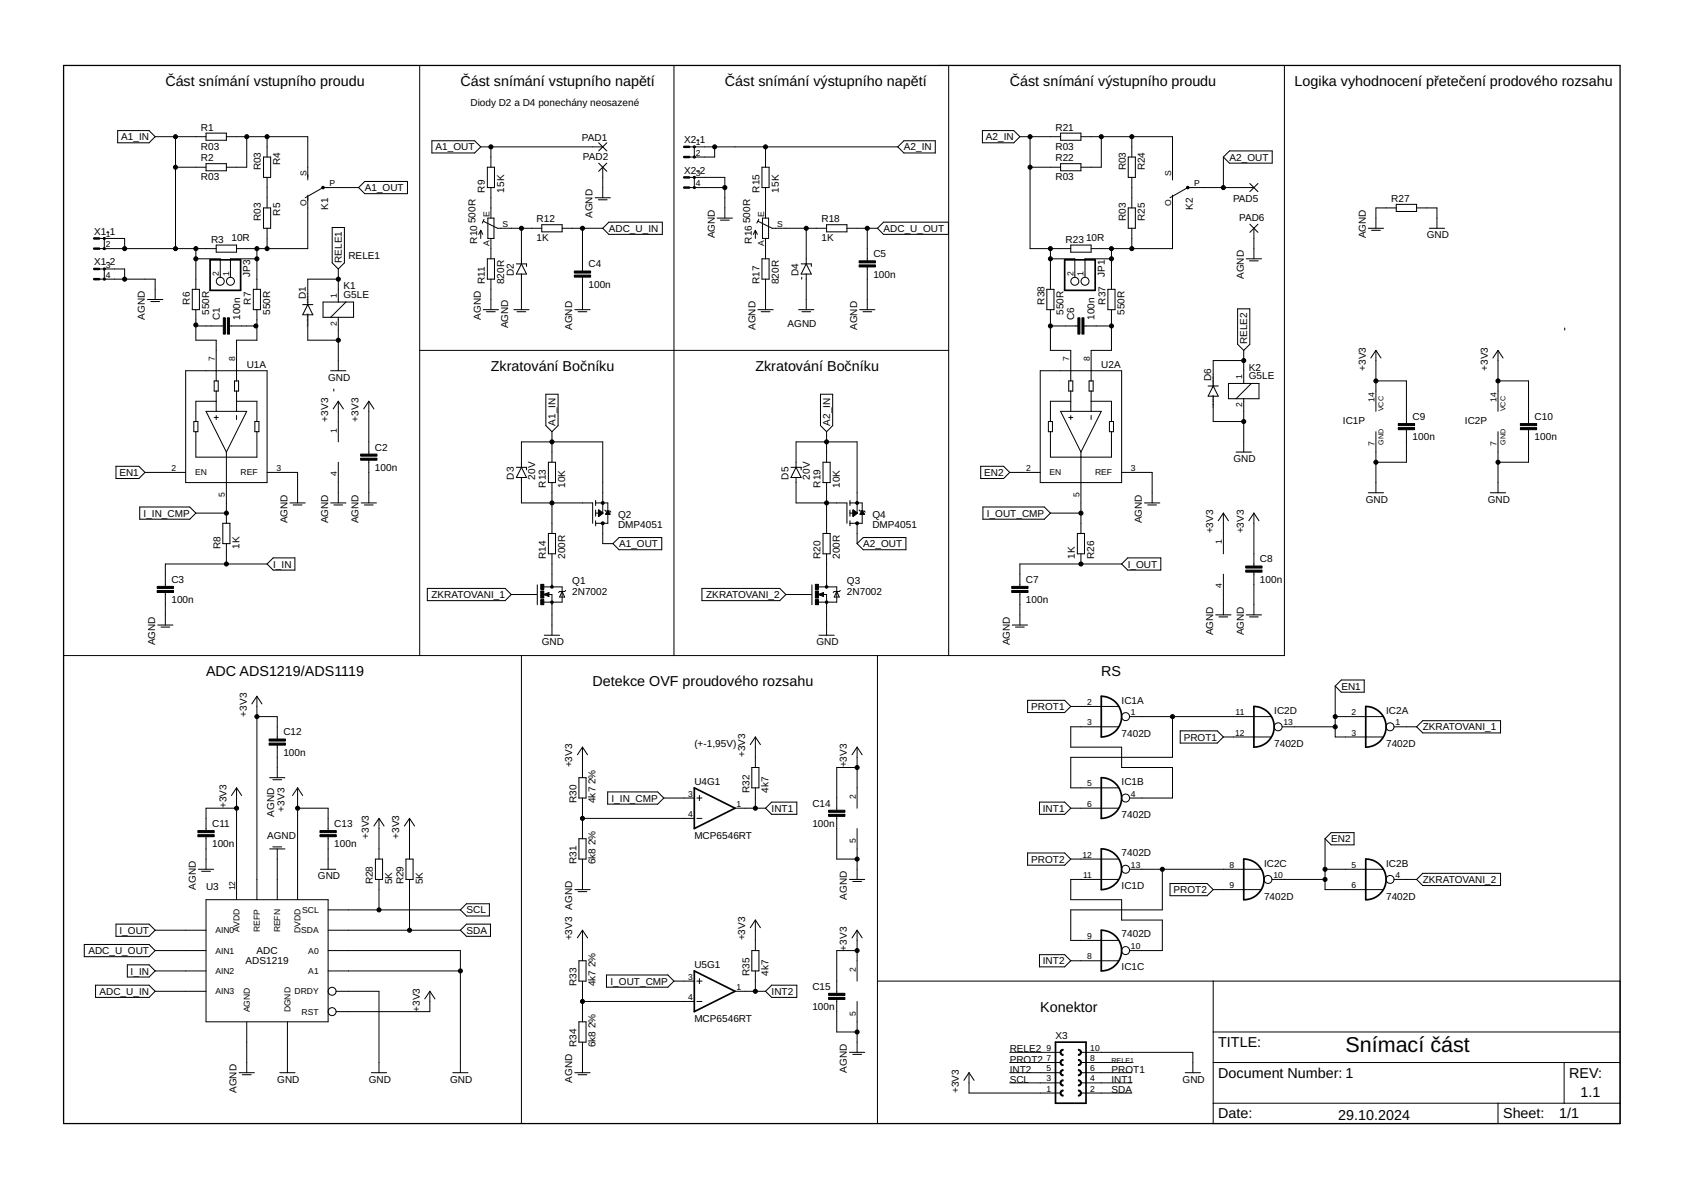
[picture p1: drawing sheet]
<svg xmlns="http://www.w3.org/2000/svg" width="420mm" height="297mm" viewBox="0 0 420 297" stroke-linecap="round" stroke-linejoin="round" font-family="sans-serif">
<g fill="none" stroke="#000" stroke-width=".25">
<path d="M104.8 16.3v147.3M168.3 16.3v147.3M234.3 16.3h86.4v147.3h-304.8M236.8 16.3v147.3M29.4 32.6h7.8l1.5 1.5-1.5 1.5h-7.8zM38.7 34.1h12.7M43.8 34.1v28M51.4 33.2h5.1v1.8h-5.1zM56.5 34.1h20.3v10.8M61.6 34.1v7.6h-5.1M65.8 39.2h1.8v5.1h-1.8zM66.7 34.1v5.1"/>
<path d="M107.8 35.1h10.7l1.5 1.6-1.5 1.5h-10.7zM120 36.7h30.5M122.6 36.7v5M149.5 35.6l2 2.1M151.5 35.6l-2 2.1M172.1 36.7h52M173.3 36.7v2.5M178.4 36.7v2.5h-6.3M191.1 36.7v5M225.7 35.1h7.8v3.1h-7.8l-1.6-1.5zM245.3 32.6h7.8l1.5 1.5-1.5 1.5h-7.8zM254.6 34.1h10.2"/>
<path d="M257.2 34.1v28h10.1M264.8 33.2h5.1v1.8h-5.1zM269.9 34.1h22.8v10.8M274.9 34.1v7.6h-5M281.7 39.2h1.7v5.1h-1.7zM282.6 34.1v5.1M305.4 39.2v7.6M306.9 37.7h10.7v3h-10.7l-1.5-1.5zM24.8 59.5h6.3v2.6M26 59.5v2.6M43.8 41.7h7.6M51.4 40.9h5.1v1.7h-5.1z"/>
<path d="M65.8 51.9h1.8v5.1h-1.8zM66.7 44.3v7.6M66.7 57v5.1M76.8 48.7v13.4h-17.7M82.9 56.8h3.1v8.8l-1.5 1.5-1.6-1.5zM89.5 46.8h-8.9l-4.4 2.6M91.1 45.3h10.6v3h-10.6l-1.6-1.5zM120 57.5v2M120 57.5l-.5 1M120 57.5l.5 1M120.7 55.2l3.5 1.8h11.1M120.8 54.7l-.4 1"/>
<path d="M121.7 41.7h1.7v5.1h-1.7zM121.8 54.4h1.5v5.1h-1.5zM122.6 46.8v7.6M122.6 59.5v5.1M130.2 57v8.9M135.3 56.1h5v1.8h-5zM140.3 57h10.2M145.4 57v10.6M148.6 49.4h3.8M149.4 49.9h2.2M149.5 40.7l2 2.1M150.5 41.7v7.7"/>
<path d="M151.5 40.7l-2 2.1M152 55.5h13.4v3h-13.4l-1.5-1.5zM172.1 46.8h8.9M172.1 44.3h8.9v10.1M173.3 44.3v2.5M179 54.4h3.9M179.9 54.9h2.2M188.6 57.5v2M188.6 57.5l-.5 1M188.6 57.5l.5 1M189.2 55.2l3.6 1.8h13.6M189.4 54.7l-.4 1"/>
<path d="M190.2 41.7h1.8v5.1h-1.8zM190.4 54.4h1.5v5.1h-1.5zM191.1 46.8v7.6M191.1 59.5v5.1M201.3 57v8.9M206.4 56.1h5v1.8h-5zM211.4 57h7.7M216.5 57v8.1M219.1 57l1.5-1.5h16.2v3h-16.2zM257.2 41.7h7.6M264.8 40.9h5.1v1.7h-5.1zM281.7 51.9h1.7v5.1h-1.7z"/>
<path d="M282.6 44.3v7.6M282.6 57v5.1M292.7 48.7v13.4h-20.3M312 45.8l2 2M312 56l2 2M313 46.8h-16.5l-4.4 2.6M313 57v7.6M314 45.8l-2 2M314 56l-2 2M341.6 57h3.8M342.4 57.5h2.2M348.6 51.9h-5.1v5.1"/>
<path d="M348.6 51h5.1v1.8h-5.1zM353.7 51.9h5v5.1M356.8 57h3.8M24.8 62.1h29.2M24.8 69.7h13.9v5.1M24.8 67.1h6.3v2.6M26 67.1v2.6M36.8 74.8h3.8M37.7 75.3h2.1M48 72.2h1.8v5.1h-1.8zM48.9 77.3v7.6h5.1v10.2M48.9 64.6h6.1v4.6"/>
<path d="M48.9 62.1v10.1M54 61.2h5.1v1.7h-5.1zM63.2 72.2h1.8v5.1h-1.8zM64.1 77.3v7.6h-5v10.2M64.1 64.6h-6.6v4.6M64.1 62.1v10.1M75.6 76h2.5M76.8 78.6v6.3h7.7M76.8 76l1.3 2.6h-2.5zM80.6 75.4h7.7v3.8h-7.7zM84.5 69.7h-7.7v6.3M84.5 67.1v8.3"/>
<path d="M84.5 79.2v13.3M86.4 75.4l-3.9 3.8M120.6 77.3h3.9M121.5 77.8h2.1M121.7 64.6h1.7v5.1h-1.7zM122.6 69.7v7.6M128.3 77.3h3.8M128.9 65.9h2.5v.6M129.1 77.8h2.2M130.2 68.4v8.9M130.2 65.9l1.2 2.5h-2.5zM143.5 77.3h3.8"/>
<path d="M144.3 77.8h2.2M145.4 69.2v8.1M189.2 77.3h3.8M190 77.8h2.2M190.2 64.6h1.8v5.1h-1.8zM191.1 69.7v7.6M199.4 77.3h3.8M200 65.9h2.5v.6M200.2 69.2v.5M200.2 77.8h2.2M201.3 65.9l1.2 2.5h-2.5zM201.3 68.4v8.9"/>
<path d="M214.6 77.3h3.8M215.4 77.8h2.2M216.5 66.6v10.7M261.3 72.2h1.8v5.1h-1.8zM262.2 77.3v10.2h5.1v7.6M262.2 64.6h6.1v4.6M262.2 62.1v10.1M267.3 61.2h5.1v1.7h-5.1zM276.6 72.2h1.8v5.1h-1.8zM277.5 77.3v10.2h-5.1v7.6M277.5 64.6h-6.6v4.6M277.5 62.1v10.1"/>
<path d="M309 77.1h3v8.8l-1.5 1.6-1.5-1.6zM311.1 64.6h3.8M311.9 65.1h2.2M46.4 92.5h20.3v28h-20.3zM48.9 81.4h6.9M53.5 95.1h1v2.5h-1zM54 97.6v5.1M57.3 81.4h6.8M58.5 95.1h1.1v2.5h-1.1zM59.1 97.6v5.1M82.5 92.5h3.9M83.3 97.1v.5"/>
<path d="M104.8 87.5h132M136.3 98.4h3v7.8l-1.5 1.6-1.5-1.6zM204.8 98.4h3.1v7.8l-1.5 1.6-1.6-1.6zM259.7 92.5h20.3v28h-20.3zM262.2 81.4h6.9M266.8 95.1h1v2.5h-1zM267.3 97.6v5.1M270.6 81.4h6.9M271.9 95.1h1v2.5h-1zM272.4 97.6v5.1M301.6 96.4h2.5M302.9 98.9v6.3h7.6"/>
<path d="M302.9 96.4l1.2 2.5h-2.5zM306.7 95.7h7.6v3.8h-7.6zM310.5 87.5v8.2M310.5 99.5v13.3M310.5 90h-7.6v6.4M312.4 95.7l-3.8 3.8M343.5 95.1h7.6v10.6M343.5 87.5v15.2M343.5 87.5l1.3 1.9M343.5 87.5l-1.3 1.9M374 95.1h7.6v10.6M374 87.5v15.2"/>
<path d="M374 87.5l1.2 1.9M374 87.5l-1.3 1.9M390.6 81.9v.5M29 116.4h5.7l1.5 1.5-1.5 1.5h-5.7zM36.2 117.9h10.2M48.4 105.2h1v2.6h-1zM48.9 107.8v6.3h15.2v-6.3M51.4 102.7h10.2l-5.1 10.1zM53.5 104.2h1M54 103.7v1M54 100.2h-5.1v5M56.5 112.8v17.8"/>
<path d="M59.1 103.7v1M59.1 100.2h5v5M63.6 105.2h1v2.6h-1zM66.7 117.9h7.6v7.6M84.5 100.2v10.1M84.5 115.4v10.1M84.5 100.2l1.2 1.9M84.5 100.2l-1.3 1.9M92.1 100.2v13.1M92.1 114.9v10.6M92.1 100.2l1.2 1.9M92.1 100.2l-1.3 1.9"/>
<path d="M128.9 116.6h2.5v.7M130.2 116.6v-6.3h20.3v17.8h-1.8M130.2 119.2v6.3h17.8v5.1M130.2 116.6l1.2 2.6h-2.5zM136.9 115.4h1.8v5.1h-1.8zM137.8 107.8v7.6M197.5 116.6h2.5v.7M198.7 119.2v6.3h12.7v5.1M198.7 116.6v-6.3h15.3v17.8h-1.8M198.7 116.6l1.3 2.6h-2.5zM205.5 115.4h1.7v5.1h-1.7zM206.4 107.8v7.6"/>
<path d="M244.8 116.4h5.7l1.6 1.5-1.6 1.5h-5.7zM252.1 117.9h7.6M261.7 105.2h1v2.6h-1zM262.2 107.8v6.3h15.3v-6.3M264.8 102.7h10.1l-5 10.1zM266.8 104.2h1M267.3 100.2h-5.1v5M267.3 103.7v1M269.9 112.8v20.4M272.4 100.2h5.1v5M272.4 103.7v1M277 105.2h1v2.6h-1z"/>
<path d="M280 117.9h7.6v7.6M308.6 112.8h3.8M343.5 107.8v15.2M351.1 107.3v8.1h-7.6M374 107.8v15.2M381.6 107.3v8.1h-7.6M34.9 126.6h12.5l1.5 1.5-1.5 1.5h-12.5zM48.9 128.1h7.6M55.6 130.6h1.8v5.1h-1.8zM56.5 135.7v5.1M68.2 139.3h5.4v3h-5.4l-1.5-1.5zM72.4 125.5h3.8"/>
<path d="M73.2 126h2.2M82.5 125.5h3.9M83.4 126h2.1M90.2 125.5h3.8M91 126h2.2M136.9 133.2h1.8v5h-1.8zM137.8 120.5v12.7M137.8 138.2v8.3M148.7 125.5h3v5.1h-3M148.7 124.9v1.3M148.7 127.3v1.5M148.7 130v1.3"/>
<path d="M150.5 130.6v5.1h2.5M151 127.3l.2 .3h1.1l.2 .2M154.5 134.2h10.7v3h-10.7l-1.5-1.5zM205.5 133.2h1.7v5h-1.7zM206.4 120.5v12.7M206.4 138.2v8.3M212.2 125.5h3v5.1h-3M212.2 124.9v1.3M212.2 127.3v1.5M212.2 130v1.3M214 130.6v5.1M214.5 127.3l.2 .3h1.1l.2 .2"/>
<path d="M215.5 134.2h10.7v3h-10.7l-1.5-1.5zM245.4 126.6h15.3l1.5 1.5-1.5 1.5h-15.3zM262.2 128.1h7.7M269 133.2h1.7v5h-1.7zM269.9 138.2v2.6M285.7 125.5h3.8M286.5 126h2.2M305.4 128.1v10.1M305.4 128.1l1.3 1.9M305.4 128.1l-1.3 1.9M313 128.1v13.2M313 128.1l1.3 1.9"/>
<path d="M313 128.1l-1.2 1.9M341.6 123h3.8M372.1 123h3.8M39.4 156h3.8M40.2 156.5h2.2M41.3 147.9v8.1M66.7 140.8h-25.4v5.6M106.7 146.9h19.4l1.5 1.5-1.5 1.5h-19.4zM127.6 148.4h6.4M134.1 146v4.9M135.8 148.4l1.2-.5v1zM135.8 146.5h4.5v3.8h-4.5"/>
<path d="M135.9 158.6h3.8M136.9 148.4h.9v10.2M140.3 147.6l.7 1.4h-1.3zM141.2 147.4l-.2 .2h-1.3l-.3 .3M175.2 146.9h19.5l1.5 1.5-1.5 1.5h-19.5zM196.2 148.4h6.3M202.7 146v4.9M204.3 148.4l1.3-.5v1zM204.3 146.5h4.6v3.8h-4.6M204.4 158.6h3.9M205.5 148.4h.9v10.2M208.9 147.6l.6 1.4h-1.2z"/>
<path d="M209.8 147.4l-.3 .2h-1.2l-.3 .3M252.7 156h3.8M253.5 156.5h2.2M254.6 147.9v8.1M280 140.8l1.5-1.5h8.3v3h-8.3zM280 140.8h-25.4v5.6M303.5 153.5h3.8M304.3 154h2.2M305.4 143.3v10.2M311.1 153.5h3.8M311.9 154h2.2M313 142.8v10.7"/>
<path d="M64.1 173.8v50.8M64.1 178.9h5.1v5.6M64.1 173.8l1.3 1.9M64.1 173.8l-1.2 1.9M130.2 163.6v116.9M219.1 163.6v116.9M256.5 174.8h9.3l1.5 1.5-1.5 1.6h-9.3zM267.3 176.3h12M282 178.9h35.4M292.7 178.9v10.1h-25.4v7.7h12M333.3 178.9h12M333.3 171.3v12.7h12"/>
<path d="M334.9 169.7h5.7v3.1h-5.7l-1.6-1.5zM355.2 179.9h19.4v3h-19.4l-1.5-1.5zM59.1 196.7v27.9M59.1 196.7l1.2 1.9M59.1 196.7l-1.3 1.9M67.3 194.1h3.8M68.1 194.6h2.2M69.2 186v8.1M74.3 196.7v27.9M74.3 196.7l1.3 1.9M74.3 196.7l-1.3 1.9M144.5 194.1h1.8v5.1h-1.8z"/>
<path d="M145.4 186.5v7.6M145.4 199.2v10.2M145.4 186.5l1.3 1.9M145.4 186.5l-1.3 1.9M151.7 197.7h12.5l1.5 1.5-1.5 1.5h-12.5zM165.7 199.2h7.6M174 199.2h1.2M174.6 198.6v1.2M187.7 191.6h1.8v5.1h-1.8zM188.6 184v7.6M188.6 196.7v5M188.6 184l1.2 1.9"/>
<path d="M188.6 184l-1.3 1.9M214 186.5v15.2M214 191.6h-5.1v10.6M214 186.5l1.2 1.9M214 186.5l-1.3 1.9M279.3 181.4h-12v5.1h12.7v5.1h12.7v7.6h-10.7M294.6 182.4h9.3l1.5 1.6-1.5 1.5h-9.3zM305.4 184h12M320.1 181.4h13.2M348 181.4h5.7M49.5 217h3.8M50.3 217.5h2.2"/>
<path d="M51.4 208.9v8.1M59.1 201.7h-7.7v5.6M67.3 211.9h3.8M68.1 211.4h2.2M69.2 211.9v12.7M74.3 201.7h7.6v5.6M80 217h3.8M81.9 208.9v8.1M93.7 214.4h1.8v5.1h-1.8zM94.6 204.3v10.1M94.6 219.5v7.6M94.6 204.3l1.3 1.9"/>
<path d="M94.6 204.3l-1.3 1.9M101.3 214.4h1.8v5.1h-1.8zM102.2 204.3v10.1M102.2 219.5v12.7M102.2 204.3l1.3 1.9M102.2 204.3l-1.2 1.9M144.5 209.4h1.8v5h-1.8zM145.4 214.4v7.7M145.4 204.3h27.9M174 204.3h1.2M183.5 201.7h7.6M191.1 201.7l1.5-1.5h6.3v3.1h-6.3z"/>
<path d="M208.9 203.8v10.6h5.1M212.1 219.5h3.8M214 206.8v12.7M256.5 212.9h9.3l1.5 1.5-1.5 1.6h-9.3zM259.5 200.2h6.3l1.5 1.5-1.5 1.6h-6.3zM267.3 214.4h12M267.3 201.7h12M279.3 219.5h-12v5.1h12.7v5.1h10.2v7.6h-8.2M282 217h32.8M290.2 217v10.1h-22.9v7.6h12M317.5 219.5h13.3M330.8 217h14.5"/>
<path d="M330.8 209.4v12.7h14.5M332.3 207.8h5.7v3.1h-5.7l-1.5-1.5zM348 219.5h5.7M353.7 219.5l1.5-1.5h19.4v3h-19.4zM21 235.8h16.2l1.5 1.5-1.5 1.5h-16.2zM29 230.7h8.2l1.5 1.5-1.5 1.5h-8.2zM38.7 232.2h12.7M38.7 237.3h12.7M51.4 224.6h30.5v30.5h-30.5zM81.9 232.2h33M81.9 237.3h33v30.5M81.9 227.1h33"/>
<path d="M116.5 230.7h5.9v3h-5.9l-1.6-1.5zM116.5 225.6h5.7v3h-5.7l-1.6-1.5zM143.5 222.1h3.8M144.3 222.6h2.2M144.5 239.8h1.8v5.1h-1.8zM145.4 232.2v7.6M145.4 232.2l1.3 1.9M145.4 232.2l-1.3 1.9M187.7 237.3h1.8v5.1h-1.8zM188.6 229.7v7.6M188.6 229.7l1.2 1.9M188.6 229.7l-1.3 1.9"/>
<path d="M212.9 220h2.2M214 237.3h-5.1v10.6M214 232.2v12.7M214 232.2l1.2 1.9M214 232.2l-1.3 1.9M259.5 238.3h6.3l1.5 1.5-1.5 1.5h-6.3zM267.3 239.8h12M292.1 220.5h9.2l1.6 1.6-1.6 1.5h-9.2zM302.9 222.1h11.9M23.9 245.9h13.3l1.5 1.5-1.5 1.6h-13.3zM31.8 240.8h5.4l1.5 1.6-1.5 1.5h-5.4zM38.7 242.4h12.7"/>
<path d="M38.7 247.4h12.7M61.6 255.1v12.7M71.8 255.1v12.7M81.9 242.4h33M83.9 247.4h10.7v20.4M107.3 247.4v5.1h-23.4M107.3 247.4l1.3 1.9M107.3 247.4l-1.3 1.9M144.5 255.1h1.8v5h-1.8zM145.4 244.9v10.2M145.4 250h27.9M151.4 243.4h15.3l1.6 1.5-1.6 1.5h-15.3z"/>
<path d="M168.3 244.9h5M174 244.9h1.2M174 250h1.2M174.6 244.3v1.2M183.5 247.4h7.6M188.6 242.4v5M192.6 245.9h6.3v3.1h-6.3l-1.5-1.6zM208.9 249.5v8.1h5.1M214 250v12.7M219.1 244.9h185.4v35.6h-101.6v-35.6M302.9 257.6h101.6M59.7 267.8h3.8"/>
<path d="M60.5 268.3h2.2M69.8 267.8h3.9M92.7 267.8h3.8M113 267.8h3.8M143.5 267.8h3.8M144.3 268.3h2.2M145.4 260.1v7.7M212.1 262.7h3.8M212.9 263.2h2.2M241.9 267.8v5h22.9M241.9 267.8l1.3 1.9M241.9 267.8l-1.3 1.9"/>
<path d="M252.1 267.8h12.7M252.1 270.3h12.7M252.1 265.2h12.7M252.1 262.7h12.7M269.9 267.8h12.7M269.9 272.8h12.7M269.9 270.3h12.7M269.9 265.2h12.7M269.9 262.7h27.9v5.1M295.9 267.8h3.8M302.9 265.2h101.6M302.9 275.4h101.6"/>
<path d="M374 275.4v5.1M390.5 265.2v10.2"/>
<circle cx="55" cy="70.2" r=".99"/>
<circle cx="57.5" cy="70.2" r=".99"/>
<circle cx="268.3" cy="70.2" r=".99"/>
<circle cx="270.9" cy="70.2" r=".99"/>
<circle cx="281" cy="178.9" r=".99"/>
<circle cx="281" cy="199.2" r=".99"/>
<circle cx="319.1" cy="181.4" r=".99"/>
<circle cx="347" cy="181.4" r=".99"/>
<circle cx="281" cy="217" r=".99"/>
<circle cx="316.5" cy="219.5" r=".99"/>
<circle cx="347" cy="219.5" r=".99"/>
<circle cx="281" cy="237.3" r=".99"/>
<circle cx="82.9" cy="252.5" r=".99"/>
<circle cx="82.9" cy="247.4" r=".99"/>
</g>
<g fill="#000" stroke="#000" stroke-width=".25">
<path d="M55.8 79.3h.5v4.1h-.5zM56.8 79.3h.5v4.1h-.5zM143.4 68.7h4v.5h-4zM143.4 67.6h4v.6h-4zM214.5 66.1h4v.5h-4zM214.5 65.1h4v.5h-4zM269.1 79.3h.5v4.1h-.5zM270.1 79.3h.5v4.1h-.5zM90 114.4h4.1v.5h-4.1zM90 113.3h4.1v.6h-4.1zM349.1 106.7h4v.6h-4zM349.1 105.7h4v.5h-4z"/>
<path d="M379.6 106.7h4v.6h-4zM379.6 105.7h4v.5h-4zM39.2 147.4h4.1v.5h-4.1zM39.2 146.4h4.1v.5h-4.1zM135 149.7h.8v1.2h-.8zM135 145.9h.8v1.2h-.8zM135 147.5h.8v1.8h-.8zM203.6 149.7h.7v1.2h-.7zM203.6 145.9h.7v1.2h-.7zM203.6 147.5h.7v1.8h-.7zM252.6 147.4h4v.5h-4zM252.6 146.4h4v.5h-4z"/>
<path d="M311 142.3h4.1v.5h-4.1zM311 141.3h4.1v.5h-4.1zM67.2 185.5h4v.5h-4zM67.2 184.5h4v.5h-4zM49.4 208.3h4.1v.6h-4.1zM49.4 207.3h4.1v.5h-4.1zM79.9 208.3h4v.6h-4zM79.9 207.3h4v.5h-4zM206.9 203.3h4v.5h-4zM206.9 202.2h4v.6h-4zM206.9 249h4v.5h-4zM206.9 247.9h4v.6h-4z"/>
</g>
<g fill="none" stroke="#000" stroke-width=".42">
<path d="M52.5 64.9h7.6v7.6h-7.6zM265.8 64.9h7.6v7.6h-7.6zM274.9 173.8a5.1 5.1 0 0 1 5.1 5.1 5.1 5.1 0 0 1-5.1 5.1zM313 176.3a5.1 5.1 0 0 1 5.1 5.1 5.1 5.1 0 0 1-5.1 5.1zM341 176.3a5.1 5.1 0 0 1 5 5.1 5.1 5.1 0 0 1-5 5.1zM173.3 196.7l10.2 5-10.2 5.1zM274.9 194.1a5.1 5.1 0 0 1 5.1 5.1 5.1 5.1 0 0 1-5.1 5.1zM274.9 211.9a5.1 5.1 0 0 1 5.1 5.1 5.1 5.1 0 0 1-5.1 5.1zM310.5 214.4a5.1 5.1 0 0 1 5.1 5.1 5.1 5.1 0 0 1-5.1 5.1zM341 214.4a5.1 5.1 0 0 1 5 5.1 5.1 5.1 0 0 1-5 5.1zM274.9 232.2a5.1 5.1 0 0 1 5.1 5.1 5.1 5.1 0 0 1-5.1 5.1zM173.3 242.4l10.2 5-10.2 5.1z"/>
<path d="M263.5 260.1h7.6v15.3h-7.6z"/>
</g>
<g fill="#000" stroke="#000" stroke-width=".25">
<path d="M173.1 39h.4v.4h-.4z" fill-rule="evenodd"/>
<path d="M173.1 36.5h.4v.4h-.4z" fill-rule="evenodd"/>
<path d="M25.8 59.3h.4v.4h-.4z" fill-rule="evenodd"/>
<path d="M173.1 46.6h.4v.4h-.4z" fill-rule="evenodd"/>
<path d="M173.1 44.1h.4v.4h-.4z" fill-rule="evenodd"/>
<path d="M25.8 61.9h.4v.4h-.4z" fill-rule="evenodd"/>
<path d="M25.8 69.5h.4v.4h-.4z" fill-rule="evenodd"/>
<path d="M25.8 66.9h.4v.4h-.4z" fill-rule="evenodd"/>
<path d="M149.4 127.3l1.2 .8-1.1 .8z" fill-rule="evenodd"/>
<path d="M151.8 127.4l.5 1h-1.1z" fill-rule="evenodd"/>
<path d="M212.9 127.3l1.2 .8-1.1 .8z" fill-rule="evenodd"/>
<path d="M215.2 127.4l.6 1h-1.1z" fill-rule="evenodd"/>
<path d="M264.9 267.2l.5-.2v.3a.51 .51 0 0 0-.5 .5 .51 .51 0 0 0 .5 .5v.2a.76 .76 0 0 1-.7-.4 .76 .76 0 0 1 .2-.9z" fill-rule="evenodd"/>
<path d="M264.9 269.7l.5-.2v.3a.51 .51 0 0 0-.5 .5 .51 .51 0 0 0 .5 .5v.3a.76 .76 0 0 1-.7-.5 .76 .76 0 0 1 .2-.9z" fill-rule="evenodd"/>
<path d="M264.9 272.3l.5-.2v.2a.51 .51 0 0 0-.5 .5 .51 .51 0 0 0 .5 .5v.3a.76 .76 0 0 1-.7-.5 .76 .76 0 0 1 .2-.8z" fill-rule="evenodd"/>
<path d="M264.9 262.1l.5-.2v.3a.51 .51 0 0 0-.5 .5 .51 .51 0 0 0 .5 .5v.2a.76 .76 0 0 1-.7-.4 .76 .76 0 0 1 .2-.9z" fill-rule="evenodd"/>
<path d="M264.9 264.7l.5-.2v.2a.51 .51 0 0 0-.5 .5 .51 .51 0 0 0 .5 .5v.3a.76 .76 0 0 1-.7-.5 .76 .76 0 0 1 .2-.8z" fill-rule="evenodd"/>
<path d="M269.2 267a.76 .76 0 0 1 .8 .8 .76 .76 0 0 1-.8 .7v-.2a.51 .51 0 0 0 .5-.5 .51 .51 0 0 0-.5-.5z" fill-rule="evenodd"/>
<path d="M269.2 269.5a.76 .76 0 0 1 .8 .8 .76 .76 0 0 1-.8 .8v-.3a.51 .51 0 0 0 .5-.5 .51 .51 0 0 0-.5-.5z" fill-rule="evenodd"/>
<path d="M269.2 272.1a.76 .76 0 0 1 .8 .7 .76 .76 0 0 1-.8 .8v-.3a.51 .51 0 0 0 .5-.5 .51 .51 0 0 0-.5-.5z" fill-rule="evenodd"/>
<path d="M269.2 261.9a.76 .76 0 0 1 .8 .8 .76 .76 0 0 1-.8 .7v-.2a.51 .51 0 0 0 .5-.5 .51 .51 0 0 0-.5-.5z" fill-rule="evenodd"/>
<path d="M269.2 264.5a.76 .76 0 0 1 .8 .7 .76 .76 0 0 1-.8 .8v-.3a.51 .51 0 0 0 .5-.5 .51 .51 0 0 0-.5-.5z" fill-rule="evenodd"/>
<circle cx="43.8" cy="34.1" r=".51"/>
<circle cx="61.6" cy="34.1" r=".51"/>
<circle cx="66.7" cy="34.1" r=".51"/>
<circle cx="122.6" cy="36.7" r=".51"/>
<circle cx="178.4" cy="36.7" r=".51"/>
<circle cx="191.1" cy="36.7" r=".51"/>
<circle cx="257.2" cy="34.1" r=".51"/>
<circle cx="274.9" cy="34.1" r=".51"/>
<circle cx="282.6" cy="34.1" r=".51"/>
<circle cx="43.8" cy="41.7" r=".51"/>
<circle cx="80.6" cy="46.8" r=".33"/>
<circle cx="130.2" cy="57" r=".51"/>
<circle cx="145.4" cy="57" r=".51"/>
<circle cx="181" cy="46.8" r=".51"/>
<circle cx="201.3" cy="57" r=".51"/>
<circle cx="216.5" cy="57" r=".51"/>
<circle cx="257.2" cy="41.7" r=".51"/>
<circle cx="296.5" cy="46.8" r=".33"/>
<circle cx="305.4" cy="46.8" r=".51"/>
<circle cx="31.1" cy="69.7" r=".51"/>
<circle cx="31.1" cy="62.1" r=".51"/>
<circle cx="43.8" cy="62.1" r=".51"/>
<circle cx="48.9" cy="62.1" r=".51"/>
<circle cx="48.9" cy="64.6" r=".51"/>
<circle cx="64.1" cy="64.6" r=".51"/>
<circle cx="64.1" cy="62.1" r=".51"/>
<circle cx="66.7" cy="62.1" r=".51"/>
<circle cx="84.5" cy="69.7" r=".51"/>
<circle cx="262.2" cy="64.6" r=".51"/>
<circle cx="262.2" cy="62.1" r=".51"/>
<circle cx="277.5" cy="62.1" r=".51"/>
<circle cx="277.5" cy="64.6" r=".51"/>
<circle cx="282.6" cy="62.1" r=".51"/>
<circle cx="48.9" cy="81.1" r=".51"/>
<circle cx="63.9" cy="81.4" r=".51"/>
<circle cx="84.5" cy="84.9" r=".51"/>
<circle cx="262.2" cy="81.4" r=".51"/>
<circle cx="277.5" cy="81.4" r=".51"/>
<circle cx="310.5" cy="90" r=".51"/>
<circle cx="343.5" cy="95.1" r=".51"/>
<circle cx="374" cy="95.1" r=".51"/>
<circle cx="137.8" cy="110.3" r=".51"/>
<circle cx="206.4" cy="110.3" r=".51"/>
<circle cx="310.5" cy="105.2" r=".51"/>
<circle cx="343.5" cy="115.4" r=".51"/>
<circle cx="374" cy="115.4" r=".51"/>
<circle cx="56.5" cy="128.1" r=".51"/>
<circle cx="137.8" cy="125.5" r=".51"/>
<circle cx="150.5" cy="130.6" r=".36"/>
<circle cx="150.5" cy="125.5" r=".36"/>
<circle cx="206.4" cy="125.5" r=".51"/>
<circle cx="214" cy="130.6" r=".36"/>
<circle cx="214" cy="125.5" r=".36"/>
<circle cx="269.9" cy="128.1" r=".51"/>
<circle cx="56.5" cy="140.8" r=".51"/>
<circle cx="137.8" cy="150.3" r=".33"/>
<circle cx="137.8" cy="146.5" r=".33"/>
<circle cx="206.4" cy="150.3" r=".32"/>
<circle cx="206.4" cy="146.5" r=".32"/>
<circle cx="269.9" cy="140.8" r=".51"/>
<circle cx="64.1" cy="178.9" r=".51"/>
<circle cx="292.7" cy="178.9" r=".51"/>
<circle cx="333.3" cy="178.9" r=".51"/>
<circle cx="214" cy="191.6" r=".51"/>
<circle cx="333.3" cy="181.4" r=".51"/>
<circle cx="59.1" cy="201.7" r=".51"/>
<circle cx="74.3" cy="201.7" r=".51"/>
<circle cx="145.4" cy="204.3" r=".51"/>
<circle cx="188.6" cy="201.7" r=".51"/>
<circle cx="214" cy="214.4" r=".51"/>
<circle cx="290.2" cy="217" r=".51"/>
<circle cx="330.8" cy="217" r=".51"/>
<circle cx="330.8" cy="219.5" r=".51"/>
<circle cx="94.6" cy="227.1" r=".51"/>
<circle cx="102.2" cy="232.2" r=".51"/>
<circle cx="214" cy="237.3" r=".51"/>
<circle cx="114.9" cy="242.4" r=".51"/>
<circle cx="145.4" cy="250" r=".51"/>
<circle cx="188.6" cy="247.4" r=".51"/>
<circle cx="214" cy="257.6" r=".51"/>
</g>
<path d="M15.9 16.3h388.6v264.2h-388.6zM136.9 148.1l-.9 .3 .9 .3v-.3h-.2M205.5 148.1l-.9 .3 .9 .3v-.3h-.3" fill="none" stroke="#000" stroke-width=".32"/>
<path d="M170.8 39.2h1.3M170.8 36.7h1.3M23.5 59.5h1.3M170.8 46.8h1.3M170.8 44.3h1.3M23.5 62.1h1.3M23.5 69.7h1.3M23.5 67.1h1.3" fill="none" stroke="#000" stroke-width=".61"/>
<text font-size="5.4" x="335.9" y="262.7">Snímací část</text>
<g font-size="3.6">
<text x="41.3" y="21.4">Část snímání vstupního proudu</text>
<text x="114.9" y="21.4">Část snímání vstupního napětí</text>
<text x="181" y="21.4">Část snímání výstupního napětí</text>
<text x="252.1" y="21.4">Část snímání výstupního proudu</text>
<text x="323.2" y="21.4">Logika vyhodnocení přetečení prodového rozsahu</text>
<text x="122.5" y="92.5">Zkratování Bočníku</text>
<text x="188.6" y="92.5">Zkratování Bočníku</text>
<text x="51.4" y="168.7">ADC ADS1219/ADS1119</text>
<text x="147.9" y="171.3">Detekce OVF proudového rozsahu</text>
<text x="274.9" y="168.7">RS</text>
<text x="259.7" y="252.5">Konektor</text>
<text x="304.1" y="261.4">TITLE:</text>
<text x="304.1" y="269">Document Number: 1</text>
<text x="391.8" y="269">REV:</text>
<text x="394.5" y="273.9">1.1</text>
<text x="304.1" y="279.2">Date:</text>
<text x="334.1" y="279.4">29.10.2024</text>
<text x="375.2" y="279.2">Sheet:</text>
<text x="389.2" y="279.2">1/1</text>
</g>
<g font-size="2.5">
<text x="117.5" y="26.5">Diody D2 a D4 ponechány neosazené</text>
<text x="30.2" y="35">A1_IN</text>
<text x="50.2" y="32.6">R1</text>
<text x="145.3" y="35.2">PAD1</text>
<text x="170.8" y="35.8">X2-1</text>
<text x="246.1" y="35">A2_IN</text>
<text x="263.5" y="32.6">R21</text>
<text x="50.2" y="37.4">R03</text>
<text x="50.2" y="40.2">R2</text>
<text x="70" y="41.1" transform="rotate(-90 70 41.1)">R4</text>
<text x="108.7" y="37.6">A1_OUT</text>
<text x="145.5" y="39.9">PAD2</text>
<text x="225.7" y="37.6">A2_IN</text>
<text x="263.5" y="37.4">R03</text>
<text x="263.5" y="40.2">R22</text>
<text x="306.9" y="40.1">A2_OUT</text>
<text x="50.2" y="45">R03</text>
<text x="65.2" y="42.5" transform="rotate(-90 65.2 42.5)">R03</text>
<text x="91.1" y="47.7">A1_OUT</text>
<text x="170.8" y="43.4">X2-2</text>
<text x="263.5" y="45">R03</text>
<text x="281" y="42.5" transform="rotate(-90 281 42.5)">R03</text>
<text x="285.8" y="42.5" transform="rotate(-90 285.8 42.5)">R24</text>
<text x="70" y="53.8" transform="rotate(-90 70 53.8)">R5</text>
<text x="81.9" y="52.4" transform="rotate(-90 81.9 52.4)">K1</text>
<text x="121" y="48.1" transform="rotate(-90 121 48.1)">R9</text>
<text x="125.8" y="48.1" transform="rotate(-90 125.8 48.1)">15K</text>
<text x="189.6" y="48.1" transform="rotate(-90 189.6 48.1)">R15</text>
<text x="194.4" y="48.1" transform="rotate(-90 194.4 48.1)">15K</text>
<text x="297.8" y="52.4" transform="rotate(-90 297.8 52.4)">K2</text>
<text x="307.8" y="50.5">PAD5</text>
<text x="347.3" y="50.4">R27</text>
<text x="23.5" y="58.6">X1-1</text>
<text x="65.2" y="55.2" transform="rotate(-90 65.2 55.2)">R03</text>
<text x="118.7" y="55.7" transform="rotate(-90 118.7 55.7)">500R</text>
<text x="134" y="55.5">R12</text>
<text x="147.9" y="54.4" transform="rotate(-90 147.9 54.4)">AGND</text>
<text x="152" y="57.9">ADC_U_IN</text>
<text x="178.4" y="59.5" transform="rotate(-90 178.4 59.5)">AGND</text>
<text x="187.3" y="55.7" transform="rotate(-90 187.3 55.7)">500R</text>
<text x="205.1" y="55.5">R18</text>
<text x="220.6" y="57.9">ADC_U_OUT</text>
<text x="281" y="55.2" transform="rotate(-90 281 55.2)">R03</text>
<text x="285.8" y="55.2" transform="rotate(-90 285.8 55.2)">R25</text>
<text x="309.3" y="55.1">PAD6</text>
<text x="341" y="59.5" transform="rotate(-90 341 59.5)">AGND</text>
<text x="356.2" y="59.5">GND</text>
<text x="52.7" y="60.6">R3</text>
<text x="57.8" y="60.3">10R</text>
<text x="85.3" y="65.6" transform="rotate(-90 85.3 65.6)">RELE1</text>
<text x="87" y="64.6">RELE1</text>
<text x="119.1" y="60.8" transform="rotate(-90 119.1 60.8)">R10</text>
<text x="134" y="60.3">1K</text>
<text x="187.7" y="60.8" transform="rotate(-90 187.7 60.8)">R16</text>
<text x="205.1" y="60.3">1K</text>
<text x="218" y="64.2">C5</text>
<text x="266" y="60.6">R23</text>
<text x="271.1" y="60.3">10R</text>
<text x="23.5" y="66.2">X1-2</text>
<text x="62.5" y="69.2" transform="rotate(-90 62.5 69.2)">JP3</text>
<text x="121" y="70.9" transform="rotate(-90 121 70.9)">R11</text>
<text x="125.8" y="70.9" transform="rotate(-90 125.8 70.9)">820R</text>
<text x="128.3" y="68.9" transform="rotate(-90 128.3 68.9)">D2</text>
<text x="146.9" y="71.8">100n</text>
<text x="146.9" y="66.8">C4</text>
<text x="189.6" y="70.9" transform="rotate(-90 189.6 70.9)">R17</text>
<text x="194.4" y="70.9" transform="rotate(-90 194.4 70.9)">820R</text>
<text x="199.4" y="68.9" transform="rotate(-90 199.4 68.9)">D4</text>
<text x="218" y="69.3">100n</text>
<text x="275.8" y="69.2" transform="rotate(-90 275.8 69.2)">JP1</text>
<text x="310.5" y="69.7" transform="rotate(-90 310.5 69.7)">AGND</text>
<text x="47.4" y="76" transform="rotate(-90 47.4 76)">R6</text>
<text x="62.6" y="76" transform="rotate(-90 62.6 76)">R7</text>
<text x="76.4" y="74.8" transform="rotate(-90 76.4 74.8)">D1</text>
<text x="85.7" y="74.4">G5LE</text>
<text x="85.7" y="72.2">K1</text>
<text x="260.7" y="76" transform="rotate(-90 260.7 76)">R38</text>
<text x="276" y="76" transform="rotate(-90 276 76)">R37</text>
<text x="36.2" y="79.8" transform="rotate(-90 36.2 79.8)">AGND</text>
<text x="52.2" y="78.6" transform="rotate(-90 52.2 78.6)">550R</text>
<text x="54.9" y="79.8" transform="rotate(-90 54.9 79.8)">C1</text>
<text x="59.9" y="79.8" transform="rotate(-90 59.9 79.8)">100n</text>
<text x="67.4" y="78.6" transform="rotate(-90 67.4 78.6)">550R</text>
<text x="120" y="79.8" transform="rotate(-90 120 79.8)">AGND</text>
<text x="126.9" y="82" transform="rotate(-90 126.9 82)">AGND</text>
<text x="142.9" y="82.4" transform="rotate(-90 142.9 82.4)">AGND</text>
<text x="188.6" y="82.4" transform="rotate(-90 188.6 82.4)">AGND</text>
<text x="196.6" y="81.6">AGND</text>
<text x="214" y="82.4" transform="rotate(-90 214 82.4)">AGND</text>
<text x="265.5" y="78.6" transform="rotate(-90 265.5 78.6)">550R</text>
<text x="268.2" y="79.8" transform="rotate(-90 268.2 79.8)">C6</text>
<text x="273.3" y="79.8" transform="rotate(-90 273.3 79.8)">100n</text>
<text x="280.8" y="78.6" transform="rotate(-90 280.8 78.6)">550R</text>
<text x="311.4" y="85.9" transform="rotate(-90 311.4 85.9)">RELE2</text>
<text x="61.6" y="91.8">U1A</text>
<text x="81.9" y="95.1">GND</text>
<text x="274.9" y="91.8">U2A</text>
<text x="302.4" y="95.1" transform="rotate(-90 302.4 95.1)">D6</text>
<text x="311.8" y="94.7">G5LE</text>
<text x="311.8" y="92.5">K2</text>
<text x="341" y="92.5" transform="rotate(-90 341 92.5)">+3V3</text>
<text x="371.4" y="92.5" transform="rotate(-90 371.4 92.5)">+3V3</text>
<text x="81.9" y="105.2" transform="rotate(-90 81.9 105.2)">+3V3</text>
<text x="89.5" y="105.2" transform="rotate(-90 89.5 105.2)">+3V3</text>
<text x="138.7" y="106.2" transform="rotate(-90 138.7 106.2)">A1_IN</text>
<text x="207.2" y="106.2" transform="rotate(-90 207.2 106.2)">A2_IN</text>
<text x="335.2" y="105.9">IC1P</text>
<text x="352.6" y="104.8">C9</text>
<text x="365.7" y="105.9">IC2P</text>
<text x="383.1" y="104.8">C10</text>
<text x="93.6" y="112.5">C2</text>
<text x="352.6" y="109.9">100n</text>
<text x="383.1" y="109.9">100n</text>
<text x="29.8" y="118.8">EN1</text>
<text x="93.6" y="117.5">100n</text>
<text x="128.3" y="119.7" transform="rotate(-90 128.3 119.7)">D3</text>
<text x="133.6" y="119.7" transform="rotate(-90 133.6 119.7)">20V</text>
<text x="196.8" y="119.7" transform="rotate(-90 196.8 119.7)">D5</text>
<text x="202.2" y="119.7" transform="rotate(-90 202.2 119.7)">20V</text>
<text x="245.7" y="118.8">EN2</text>
<text x="307.9" y="115.4">GND</text>
<text x="136.3" y="121.7" transform="rotate(-90 136.3 121.7)">R13</text>
<text x="141.1" y="121.7" transform="rotate(-90 141.1 121.7)">10K</text>
<text x="204.9" y="121.7" transform="rotate(-90 204.9 121.7)">R19</text>
<text x="209.7" y="121.7" transform="rotate(-90 209.7 121.7)">10K</text>
<text x="341" y="125.5">GND</text>
<text x="371.4" y="125.5">GND</text>
<text x="35.8" y="129">I_IN_CMP</text>
<text x="71.8" y="130.6" transform="rotate(-90 71.8 130.6)">AGND</text>
<text x="81.9" y="130.6" transform="rotate(-90 81.9 130.6)">AGND</text>
<text x="89.5" y="130.6" transform="rotate(-90 89.5 130.6)">AGND</text>
<text x="154.3" y="131.9">DMP4051</text>
<text x="154.3" y="129.4">Q2</text>
<text x="217.8" y="131.9">DMP4051</text>
<text x="217.8" y="129.4">Q4</text>
<text x="246.4" y="129">I_OUT_CMP</text>
<text x="285.1" y="130.6" transform="rotate(-90 285.1 130.6)">AGND</text>
<text x="55" y="137" transform="rotate(-90 55 137)">R8</text>
<text x="59.8" y="137" transform="rotate(-90 59.8 137)">1K</text>
<text x="154.5" y="136.6">A1_OUT</text>
<text x="215.5" y="136.6">A2_OUT</text>
<text x="302.9" y="133.2" transform="rotate(-90 302.9 133.2)">+3V3</text>
<text x="310.5" y="133.2" transform="rotate(-90 310.5 133.2)">+3V3</text>
<text x="68.2" y="141.7">I_IN</text>
<text x="136.3" y="139.5" transform="rotate(-90 136.3 139.5)">R14</text>
<text x="141.1" y="139.5" transform="rotate(-90 141.1 139.5)">200R</text>
<text x="204.9" y="139.5" transform="rotate(-90 204.9 139.5)">R20</text>
<text x="209.7" y="139.5" transform="rotate(-90 209.7 139.5)">200R</text>
<text x="268.3" y="139.5" transform="rotate(-90 268.3 139.5)">1K</text>
<text x="273.1" y="139.5" transform="rotate(-90 273.1 139.5)">R26</text>
<text x="281.5" y="141.7">I_OUT</text>
<text x="314.5" y="140.4">C8</text>
<text x="42.8" y="145.5">C3</text>
<text x="107.7" y="149.3">ZKRATOVANI_1</text>
<text x="142.9" y="148.4">2N7002</text>
<text x="142.9" y="145.9">Q1</text>
<text x="176.3" y="149.3">ZKRATOVANI_2</text>
<text x="211.4" y="148.4">2N7002</text>
<text x="211.4" y="145.9">Q3</text>
<text x="256.1" y="145.5">C7</text>
<text x="314.5" y="145.5">100n</text>
<text x="42.8" y="150.6">100n</text>
<text x="256.1" y="150.6">100n</text>
<text x="38.7" y="161.1" transform="rotate(-90 38.7 161.1)">AGND</text>
<text x="135.2" y="161.1">GND</text>
<text x="203.8" y="161.1">GND</text>
<text x="252.1" y="161.1" transform="rotate(-90 252.1 161.1)">AGND</text>
<text x="302.9" y="158.6" transform="rotate(-90 302.9 158.6)">AGND</text>
<text x="310.5" y="158.6" transform="rotate(-90 310.5 158.6)">AGND</text>
<text x="334.9" y="172.1">EN1</text>
<text x="61.6" y="178.9" transform="rotate(-90 61.6 178.9)">+3V3</text>
<text x="257.4" y="177.2">PROT1</text>
<text x="280" y="175.7">IC1A</text>
<text x="318.1" y="178.2">IC2D</text>
<text x="346" y="178.2">IC2A</text>
<text x="70.7" y="183.6">C12</text>
<text x="280" y="184">7402D</text>
<text x="295.5" y="184.8">PROT1</text>
<text x="355.2" y="182.3">ZKRATOVANI_1</text>
<text x="70.7" y="188.7">100n</text>
<text x="142.9" y="191.6" transform="rotate(-90 142.9 191.6)">+3V3</text>
<text x="173.3" y="186.5">(+-1,95V)</text>
<text x="186" y="189" transform="rotate(-90 186 189)">+3V3</text>
<text x="211.4" y="191.6" transform="rotate(-90 211.4 191.6)">+3V3</text>
<text x="318.1" y="186.5">7402D</text>
<text x="346" y="186.5">7402D</text>
<text x="148.7" y="195.7" transform="rotate(-90 148.7 195.7)">2%</text>
<text x="173.3" y="196">U4G1</text>
<text x="187.1" y="197.9" transform="rotate(-90 187.1 197.9)">R32</text>
<text x="191.9" y="197.9" transform="rotate(-90 191.9 197.9)">4k7</text>
<text x="280" y="196">IC1B</text>
<text x="56.5" y="201.7" transform="rotate(-90 56.5 201.7)">+3V3</text>
<text x="68.5" y="203.9" transform="rotate(-90 68.5 203.9)">AGND</text>
<text x="71" y="202.6" transform="rotate(-90 71 202.6)">+3V3</text>
<text x="143.9" y="200.5" transform="rotate(-90 143.9 200.5)">R30</text>
<text x="148.7" y="200.5" transform="rotate(-90 148.7 200.5)">4k7</text>
<text x="152.7" y="200.1">I_IN_CMP</text>
<text x="192.6" y="202.6">INT1</text>
<text x="202.8" y="201.4">C14</text>
<text x="260.3" y="202.6">INT1</text>
<text x="53" y="206.4">C11</text>
<text x="66.7" y="209.4">AGND</text>
<text x="83.4" y="206.4">C13</text>
<text x="92.1" y="209.4" transform="rotate(-90 92.1 209.4)">+3V3</text>
<text x="99.7" y="209.4" transform="rotate(-90 99.7 209.4)">+3V3</text>
<text x="173.3" y="209.4">MCP6546RT</text>
<text x="202.8" y="206.4">100n</text>
<text x="280" y="204.3">7402D</text>
<text x="53" y="211.5">100n</text>
<text x="83.4" y="211.5">100n</text>
<text x="143.9" y="215.7" transform="rotate(-90 143.9 215.7)">R31</text>
<text x="148.7" y="215.7" transform="rotate(-90 148.7 215.7)">6k8</text>
<text x="148.7" y="211" transform="rotate(-90 148.7 211)">2%</text>
<text x="257.4" y="215.3">PROT2</text>
<text x="280" y="213.7">7402D</text>
<text x="332.3" y="210.2">EN2</text>
<text x="79.4" y="219.5">GND</text>
<text x="93.1" y="220.8" transform="rotate(-90 93.1 220.8)">R28</text>
<text x="97.9" y="220.8" transform="rotate(-90 97.9 220.8)">5K</text>
<text x="100.7" y="220.8" transform="rotate(-90 100.7 220.8)">R29</text>
<text x="105.5" y="220.8" transform="rotate(-90 105.5 220.8)">5K</text>
<text x="280" y="221.9">IC1D</text>
<text x="315.6" y="216.3">IC2C</text>
<text x="346" y="216.3">IC2B</text>
<text x="355.2" y="220.4">ZKRATOVANI_2</text>
<text x="48.9" y="222" transform="rotate(-90 48.9 222)">AGND</text>
<text x="51.4" y="222">U3</text>
<text x="211.4" y="224.6" transform="rotate(-90 211.4 224.6)">AGND</text>
<text x="293" y="222.9">PROT2</text>
<text x="315.6" y="224.6">7402D</text>
<text x="346" y="224.6">7402D</text>
<text x="29.8" y="233.1">I_OUT</text>
<text x="116.5" y="228">SCL</text>
<text x="116.5" y="233.1">SDA</text>
<text x="280" y="234">7402D</text>
<text x="22.1" y="238.2">ADC_U_OUT</text>
<text x="64" y="238">ADC</text>
<text x="142.9" y="234.7" transform="rotate(-90 142.9 234.7)">+3V3 AGND</text>
<text x="186" y="234.7" transform="rotate(-90 186 234.7)">+3V3</text>
<text x="211.4" y="237.3" transform="rotate(-90 211.4 237.3)">+3V3</text>
<text x="32.6" y="243.3">I_IN</text>
<text x="61.3" y="240.7">ADS1219</text>
<text x="148.7" y="241.4" transform="rotate(-90 148.7 241.4)">2%</text>
<text x="152.4" y="245.8">I_OUT_CMP</text>
<text x="173.3" y="241.7">U5G1</text>
<text x="187.1" y="243.6" transform="rotate(-90 187.1 243.6)">R35</text>
<text x="191.9" y="243.6" transform="rotate(-90 191.9 243.6)">4k7</text>
<text x="260.3" y="240.7">INT2</text>
<text x="280" y="242.2">IC1C</text>
<text x="24.9" y="248.3">ADC_U_IN</text>
<text x="143.9" y="246.2" transform="rotate(-90 143.9 246.2)">R33</text>
<text x="148.7" y="246.2" transform="rotate(-90 148.7 246.2)">4k7</text>
<text x="192.6" y="248.3">INT2</text>
<text x="202.8" y="247.1">C15</text>
<text x="104.8" y="252.5" transform="rotate(-90 104.8 252.5)">+3V3</text>
<text x="148.7" y="256.7" transform="rotate(-90 148.7 256.7)">2%</text>
<text x="173.3" y="255.1">MCP6546RT</text>
<text x="202.8" y="252.1">100n</text>
<text x="143.9" y="261.4" transform="rotate(-90 143.9 261.4)">R34</text>
<text x="148.7" y="261.4" transform="rotate(-90 148.7 261.4)">6k8</text>
<text x="252.1" y="262.7">RELE2</text>
<text x="263.5" y="259.4">X3</text>
<text x="211.4" y="267.8" transform="rotate(-90 211.4 267.8)">AGND</text>
<text x="252.1" y="265.2">PROT2</text>
<text x="252.1" y="267.8">INT2</text>
<text x="277.5" y="267.8">PROT1</text>
<text x="59.1" y="272.8" transform="rotate(-90 59.1 272.8)">AGND</text>
<text x="69.2" y="270.3">GND</text>
<text x="92.1" y="270.3">GND</text>
<text x="112.4" y="270.3">GND</text>
<text x="142.9" y="270.3" transform="rotate(-90 142.9 270.3)">AGND</text>
<text x="239.4" y="272.8" transform="rotate(-90 239.4 272.8)">+3V3</text>
<text x="252.1" y="270.3">SCL</text>
<text x="277.5" y="272.8">SDA</text>
<text x="277.5" y="270.3">INT1</text>
<text x="295.2" y="270.3">GND</text>
</g>
<g font-size="2.1">
<text x="173.7" y="36.3">1</text>
<text x="173.7" y="38.8">2</text>
<text x="76.5" y="43.9" transform="rotate(-90 76.5 43.9)">S</text>
<text x="82.3" y="46.5">P</text>
<text x="173.7" y="43.9">3</text>
<text x="173.7" y="46.5">4</text>
<text x="292.4" y="43.9" transform="rotate(-90 292.4 43.9)">S</text>
<text x="298.1" y="46.5">P</text>
<text x="76.5" y="51.4" transform="rotate(-90 76.5 51.4)">O</text>
<text x="292.4" y="51.4" transform="rotate(-90 292.4 51.4)">O</text>
<text x="26.4" y="59.2">1</text>
<text x="122.2" y="54.1" transform="rotate(-90 122.2 54.1)">E</text>
<text x="125.4" y="56.6">S</text>
<text x="190.8" y="54.1" transform="rotate(-90 190.8 54.1)">E</text>
<text x="194" y="56.6">S</text>
<text x="26.4" y="61.7">2</text>
<text x="122.2" y="61.3" transform="rotate(-90 122.2 61.3)">A</text>
<text x="190.8" y="61.3" transform="rotate(-90 190.8 61.3)">A</text>
<text x="26.4" y="66.8">3</text>
<text x="26.4" y="69.3">4</text>
<text x="54.6" y="68.9" transform="rotate(-90 54.6 68.9)">2</text>
<text x="57.2" y="68.9" transform="rotate(-90 57.2 68.9)">1</text>
<text x="268" y="68.9" transform="rotate(-90 268 68.9)">2</text>
<text x="270.5" y="68.9" transform="rotate(-90 270.5 68.9)">1</text>
<text x="84.1" y="74.4" transform="rotate(-90 84.1 74.4)">1</text>
<text x="84.1" y="81.4" transform="rotate(-90 84.1 81.4)">2</text>
<text x="53.6" y="90.2" transform="rotate(-90 53.6 90.2)">7</text>
<text x="58.7" y="90.2" transform="rotate(-90 58.7 90.2)">8</text>
<text x="267" y="90.2" transform="rotate(-90 267 90.2)">7</text>
<text x="272" y="90.2" transform="rotate(-90 272 90.2)">8</text>
<text x="310.1" y="94.7" transform="rotate(-90 310.1 94.7)">1</text>
<text x="310.1" y="101.7" transform="rotate(-90 310.1 101.7)">2</text>
<text x="343.1" y="100.4" transform="rotate(-90 343.1 100.4)">14</text>
<text x="373.6" y="100.4" transform="rotate(-90 373.6 100.4)">14</text>
<text x="84.1" y="108" transform="rotate(-90 84.1 108)">1</text>
<text x="343.1" y="111.3" transform="rotate(-90 343.1 111.3)">7</text>
<text x="373.6" y="111.3" transform="rotate(-90 373.6 111.3)">7</text>
<text x="42.8" y="117.6">2</text>
<text x="48.7" y="118.7">EN</text>
<text x="60.1" y="118.7">REF</text>
<text x="69" y="117.6">3</text>
<text x="84.1" y="118.9" transform="rotate(-90 84.1 118.9)">4</text>
<text x="256.2" y="117.6">2</text>
<text x="262" y="118.7">EN</text>
<text x="273.4" y="118.7">REF</text>
<text x="282.3" y="117.6">3</text>
<text x="56.2" y="124" transform="rotate(-90 56.2 124)">5</text>
<text x="269.5" y="124" transform="rotate(-90 269.5 124)">5</text>
<text x="305.1" y="135.9" transform="rotate(-90 305.1 135.9)">1</text>
<text x="305.1" y="146.8" transform="rotate(-90 305.1 146.8)">4</text>
<text x="271.4" y="176">2</text>
<text x="282.3" y="178.5">1</text>
<text x="308.5" y="178.5">11</text>
<text x="337.4" y="178.5">2</text>
<text x="271.4" y="181.1">3</text>
<text x="308.3" y="183.6">12</text>
<text x="320.4" y="181.1">13</text>
<text x="337.4" y="183.6">3</text>
<text x="348.4" y="181.1">1</text>
<text x="271.4" y="196.3">5</text>
<text x="171.8" y="203.9">4</text>
<text x="171.8" y="198.8">3</text>
<text x="183.9" y="201.4">1</text>
<text x="213.6" y="199.4" transform="rotate(-90 213.6 199.4)">2</text>
<text x="271.4" y="201.4">6</text>
<text x="282.3" y="198.8">4</text>
<text x="213.6" y="210.3" transform="rotate(-90 213.6 210.3)">5</text>
<text x="270.2" y="214.1">12</text>
<text x="270.4" y="219.2">11</text>
<text x="282.3" y="216.6">13</text>
<text x="307" y="216.6">8</text>
<text x="307" y="221.7">9</text>
<text x="317.9" y="219.2">10</text>
<text x="337.4" y="216.6">5</text>
<text x="337.4" y="221.7">6</text>
<text x="348.4" y="219.2">4</text>
<text x="58.7" y="222.3" transform="rotate(-90 58.7 222.3)">12</text>
<text x="75.4" y="227.9">SCL</text>
<text x="53.8" y="233">AIN0</text>
<text x="59.8" y="232.7" transform="rotate(-90 59.8 232.7)">AVDD</text>
<text x="64.9" y="232.6" transform="rotate(-90 64.9 232.6)">REFP</text>
<text x="70" y="232.7" transform="rotate(-90 70 232.7)">REFN</text>
<text x="75.1" y="233" transform="rotate(-90 75.1 233)">DVDD</text>
<text x="75.2" y="233">SDA</text>
<text x="53.8" y="238">AIN1</text>
<text x="77" y="238">A0</text>
<text x="271.4" y="239.5">8</text>
<text x="271.4" y="234.4">9</text>
<text x="282.3" y="236.9">10</text>
<text x="53.8" y="243.1">AIN2</text>
<text x="77" y="243.1">A1</text>
<text x="171.8" y="244.5">3</text>
<text x="213.6" y="242.6" transform="rotate(-90 213.6 242.6)">2</text>
<text x="53.8" y="248.2">AIN3</text>
<text x="73.5" y="248.2">DRDY</text>
<text x="171.8" y="249.6">4</text>
<text x="183.9" y="247.1">1</text>
<text x="62.4" y="252.7" transform="rotate(-90 62.4 252.7)">AGND</text>
<text x="72.5" y="252.7" transform="rotate(-90 72.5 252.7)">DGND</text>
<text x="75.3" y="253.3">RST</text>
<text x="213.6" y="253.5" transform="rotate(-90 213.6 253.5)">5</text>
<text x="261.2" y="262.3">9</text>
<text x="272.2" y="262.3">10</text>
<text x="261.2" y="269.9">3</text>
<text x="261.2" y="267.4">5</text>
<text x="261.2" y="264.9">7</text>
<text x="272.2" y="269.9">4</text>
<text x="272.2" y="267.4">6</text>
<text x="272.2" y="264.9">8</text>
<text x="261.2" y="272.5">1</text>
<text x="272.2" y="272.5">2</text>
</g>
<g font-size="1.8">
<text x="345.4" y="102.7" transform="rotate(-90 345.4 102.7)">VCC</text>
<text x="375.9" y="102.7" transform="rotate(-90 375.9 102.7)">VCC</text>
<text x="345.4" y="111.1" transform="rotate(-90 345.4 111.1)">GND</text>
<text x="375.9" y="111.1" transform="rotate(-90 375.9 111.1)">GND</text>
<text x="277.5" y="265.2">RELE1</text>
</g>
<g font-size=".6">
<text x="77" y="76.4" transform="rotate(-90 77 76.4)">SpiceOrder 2</text>
<text x="77" y="81.5" transform="rotate(-90 77 81.5)">SpiceOrder 1</text>
<text x="303.1" y="101.8" transform="rotate(-90 303.1 101.8)">SpiceOrder 1</text>
<text x="303.1" y="96.8" transform="rotate(-90 303.1 96.8)">SpiceOrder 2</text>
</g>
</svg>
